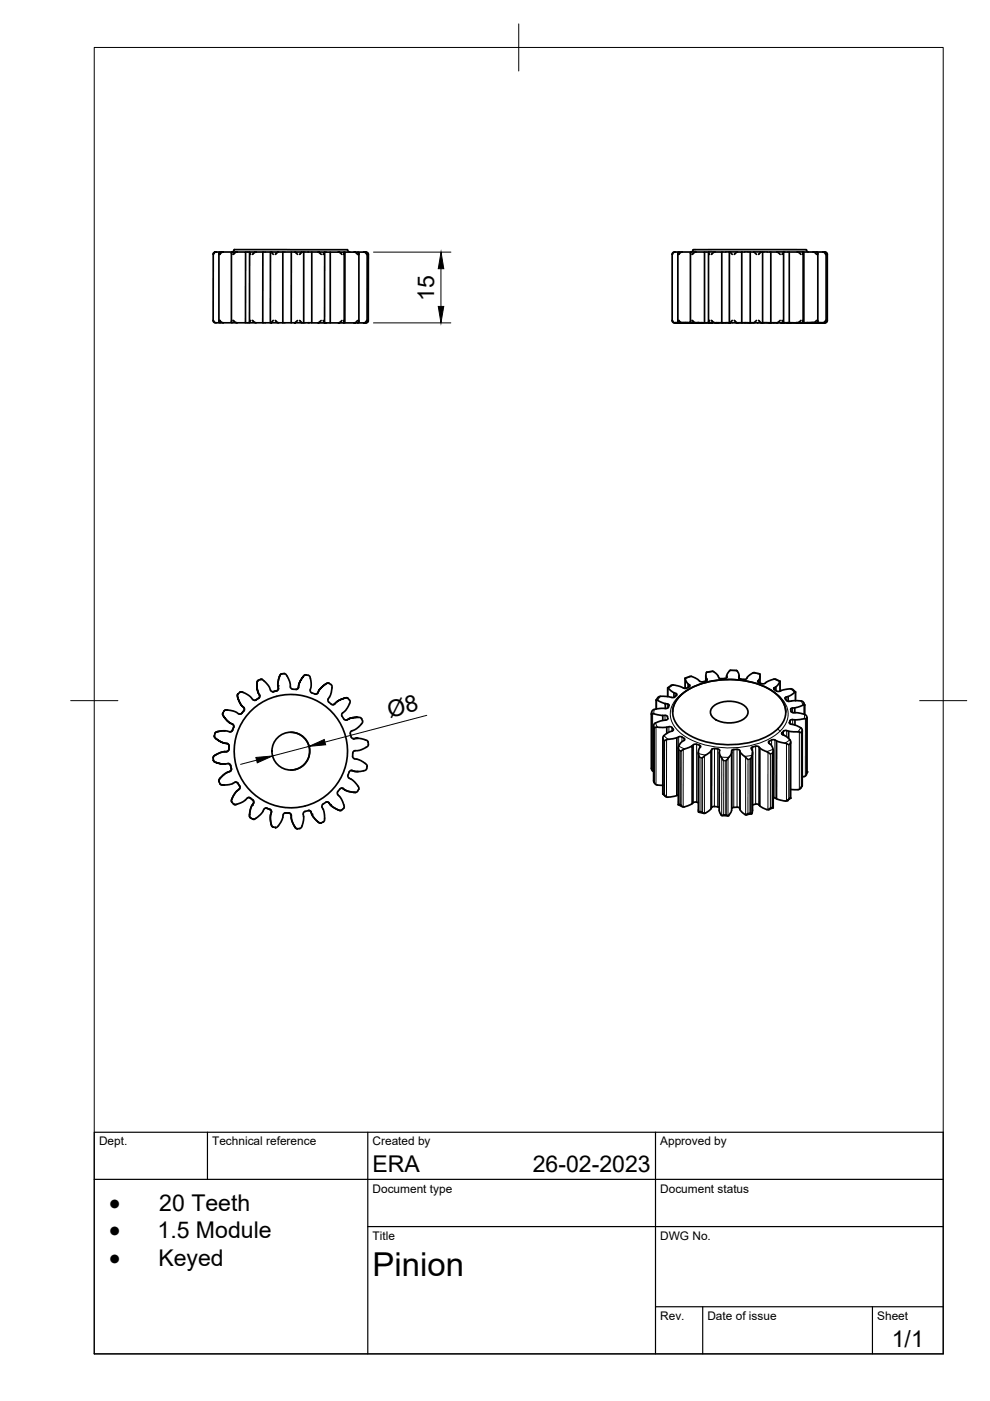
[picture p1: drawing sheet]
<svg xmlns="http://www.w3.org/2000/svg" width="210mm" height="297mm" viewBox="0 0 210 297" stroke-linecap="round" stroke-linejoin="round" font-family="sans-serif">
<!-- layer: Visible -->
<g fill="none" stroke="#000" stroke-width=".36">
<path d="M45.2 53.9a.44 .44 0 0 1 .5-.5h.1l-.4 .2-.1 .3M45.2 53.9v14.1l.4 .4h1.1M45.8 53.4h.9M46.4 53.7v14.4M46.5 53.9a.33 .33 0 0 1 .2-.5h.6l-.3 .1-.3 .4M47.3 53.4h1.9M49.1 53.6v14.6M49.2 53.4l.2-.1 .3-.4h11.1h12.9l.2 .5h.3M49.2 53.9a.28 .28 0 0 1-.2-.2 .28 .28 0 0 1 .2-.3h1.1l-.4 .2-.4 .3M50.3 53.4h1.8l-.1 15h-1.8M52.1 53.4h.8M52.9 53.5v14.9"/>
<path d="M53.1 53.9l-.2-.5h1.4l-.7 .5M54.3 53.4h1.4v15h-1.4M55.7 53.4h1.8M57.3 53.4v15M57.9 53.9l-.4-.5h1.5l-.6 .5M59 53.4h1v15h-1M60 53.4h2.5M61.8 53.4l-.1 15M63.1 53.9l-.6-.5h1.6l-.6 .5M64.1 53.4h.3M64.4 53.4h.9M64.4 53.4v15"/>
<path d="M65.3 53.4h.1M65.4 53.4h2M66.1 53.4v15M68.1 53.9l-.7-.5 1.4 .1-.3 .4M68.8 53.5h2.9M68.8 53.5v15M70 53.5v15M72.5 53.9l-.8-.4h1.2l-.1 .4M72.9 53.5h2.2M73 53.6v14.7M73.1 53.5v15M75.8 54l-.3-.4-.4-.1h.8a.29 .29 0 0 1 .2 .2 .29 .29 0 0 1-.1 .3"/>
<path d="M75.9 53.5h1.2M76.1 53.7v14.5M77.4 53.5h.5l.2 .4v14.2l-.2 .3-.5 .1M77.9 53.9l-.1 .1M77.9 53.9l-.2-.4h-.6l.5 .1 .1 .4M77.9 53.9l-.1 14.2M142.5 53.9v14.1M143.1 53.4l-.4 .1-.1 .4 .3-.4 1.1-.1M143.7 53.7v14.4M144.7 53.4l-.4 .2-.3 .3M144.7 53.4h1.8M144.7 53.4h-.7a.33 .33 0 0 0-.2 .5"/>
<path d="M146.4 53.6v14.6M146.5 53.4l-.1 .1 .1 .4M147.6 53.4h-1.1M147.6 53.4h1.8v15h-1.2a1.21 1.21 0 0 1-1.4-.5M147.6 53.4l-.4 .2-.4 .3M149.4 53.4h.3M149.7 53.4h.5M150.2 53.5v14.9M151.6 53.4h1.4v15h-1.5l-.6-.5M151.6 53.4l-.7 .5M151.6 53.4h-1.4l.3 .5M154.6 53.4h-1.6"/>
<path d="M154.8 53.4l.5 .5M154.8 53.4h-.2v15h-.1M156.4 53.4h.9v15h-1l-.6-.5M156.4 53.4l-.7 .5M156.4 53.4h-1.6M157.3 53.4h.1M159.1 53.4h-1.7M159.1 53.4h.7M159.1 53.4v15M159.8 53.4l.6 .5M159.8 53.4h1.6M161.4 53.4l-.6 .5"/>
<path d="M161.4 53.4h.3v15M161.7 53.4h3M163.4 53.4v15M164.7 53.4l.7 .5M164.7 53.4h1.4M166.1 53.4l-.3 .5M166.1 53.4v15M166.1 53.4h1M167 53.4h2M167.3 53.4v15M169 53.4l.8 .5M169 53.4h1.2"/>
<path d="M170.2 53.4l.1 .2-.2 .3M170.2 53.4h2.2M170.3 53.6v14.7M170.4 53.4v15M171 52.9l.1 .4 .3 .1M171 52.9h-24l-.2 .4-.3 .1M172.4 53.4l.4 .2 .3 .3M172.4 53.4h.8a.3 .3 0 0 1 .1 .5M173.2 53.4h.2a1.65 1.65 0 0 1 1.5 .2l.1 .3M173.4 53.7v14.5M174.4 53.4l.6 .1 .2 .4M174.8 53.4l.4 .1 .2 .3v14.2l-.2 .4h-.3"/>
<path d="M175.2 53.9h-.1M175.2 53.8v14.2M45.3 67.9l.2 .4 .3 .1M46.4 67.9a.33 .33 0 0 0 .3 .5h.6M46.6 67.9l.3 .4 .4 .1M47.3 68.4h1.9M49.2 67.9l-.1 .3 .1 .2h1M49.5 67.9l.7 .5M52 68.4h.9M53.1 67.9l-.2 .5h1.4M53.5 67.9l.8 .5M55.7 68.4h1.8"/>
<path d="M57.9 67.9l-.4 .5h1.5M58.4 67.9l.6 .5M60 68.4h2.5M63.1 68l-.6 .4h1.6M63.5 68l.6 .4M64.1 68.4h.3M64.4 68.4l3 .1M68.1 68l-.7 .5h1.4M68.5 68l.3 .5M68.8 68.5h2.9M72.5 68l-.8 .5h1.2M72.8 68l.2 .3-.1 .2"/>
<path d="M72.9 68.5h2.2M75.8 68l-.3 .3-.4 .2h.8M75.9 68.5h1.2M76 68a.3 .3 0 0 1-.1 .5M77.7 68l-.2 .3-.4 .2h.3M77.8 68l-.1 .3-.3 .2M142.6 67.9v.1a.87 .87 0 0 0 1.2 .4h2.1h-2.2a.85 .85 0 0 1-1.1-.2zM143.1 68.4h.1M143.2 68.4l3.7 .1h-.7M143.8 67.9a.4 .4 0 0 0 .1 .5 .4 .4 0 0 0 .5 0h2h-.2M144 67.9v.1a1.13 1.13 0 0 0 1.4 .4h2.3M144.7 68.4h1.5"/>
<path d="M144.8 68.4h.8M145.5 68.5h2.4M146.2 68.4h-3M146.5 67.9l-.1 .2a.31 .31 0 0 0 .1 .4 .31 .31 0 0 0 .4-.1h1.3h-.5M147.7 68.5h.1M147.7 68.5h1.3M147.7 68.4h1.2M147.9 68.4l1.2 .1h-.1M148.9 68.5h2M149.4 68.4h.3M149.7 68.4h.7M150.4 68.4h.6"/>
<path d="M150.5 67.9l-.3 .5h.8M150.9 68.4l1.4 .1M151.8 68.5h.5M151.8 68.4h1.4M153 68.4h.2M153.2 68.5h1.5M154.6 68.4h.2zM154.7 68.4l1.6 .1M154.9 68.4h-1.6M155.3 67.9l-.5 .5M156.3 68.5h.3M156.6 68.4h1.5"/>
<path d="M157.3 68.4h.1M158.1 68.5h.8M159.1 68.4h-1.7M160.4 67.9l-.6 .5h-.7M160.6 68.4h-1.7M160.6 68.5h1M160.8 67.9l.5 .5h.4M161.6 68.4h3.1M163.1 68.5h.2h-.2M163.1 68.4v.1M163.1 68.4h-1.5h.1M163.4 68.4h-.3"/>
<path d="M163.4 68.4h1.3M164.7 68.5h1.6M165.4 67.9l-.7 .5M165.6 68.4h.2zM165.8 68.4h1.3M165.8 67.9l.3 .5M165.8 68.4h.3M166.9 68.5h.8M167 68.4h1.2M167 68.4l-.1 .1M167.7 68.4h-1.4M168.2 68.5h2.1"/>
<path d="M169 68.4h1.2M169 68.4h-.2h.1M169.8 67.9l-.7 .5h-2.1M170.1 67.9l.2 .3-.1 .2M170.2 68.4h-.4l1.6 .1M170.9 68.5h2.4M170.9 68.4h-.7M171 68.4h.3zM171.3 68.4h.4M171.4 68.5h.1M171.4 68.4h-1M171.6 68.4h2.3"/>
<path d="M171.6 68.4h.1M171.8 68.4h-.2M171.8 68.4h3M171.8 68.4h.1M172.1 68.4h2.8M172.1 68.4h.1M172.5 68.4h-.4M172.8 68.4h2M173.1 67.9l-.7 .5h-3.5M173.3 67.9a.38 .38 0 0 1 0 .5 .38 .38 0 0 1-.5 0h-1.1M173.9 68.4h-.6M174.8 68.4h.1"/>
<path d="M175 67.9v.2a1.05 1.05 0 0 1-1.3 .3h-2.4M175.1 67.9a.39 .39 0 0 1-.3 .5M45.5 156v.3l.3 .4-.3-.4zM45.9 156.7l.9 .6 .8 .3-.8-.3zM46.2 155.1l-.4 .1-.2 .4M46.2 155.1l-.6 .3-.1 .6M47.2 151.2h.1M47.2 151.2v.4l.2 .3M47.4 151.9l.7 .8 .8 .6-.8-.6zM47.5 150.8l.3-.3h.6l1.1 .3 1.3 .6 .5-.2M47.5 150.8l-.2 .4M47.5 154.9l-1.3 .2"/>
<path d="M47.6 157.6h.5M47.9 150.5l-.4 .3M48.1 157.6l.3 .1 .2 .5M48.6 158.2l-.1 .4a.58 .58 0 0 1-.5 .7 .96 .96 0 0 0 .6-1.1M48.9 153.3l.4 .2M49.3 154.8l-.4 .3-1.1-.2-1.6 .2M49.3 154.8l-.5 .4M49.5 154.2l.1-.3-.3-.4 .2 .2 .1 .5M49.5 154.2l-.2 .6M49.6 154.2l-.3 .6M50.4 147.2v.7zM50.4 147.9l.4 1 .5 .8-.5-.9z"/>
<path d="M50.8 146.8l.5-.1 .6 .3 1.2 .7 .5 .6M50.8 146.8l-.3 .3M51.1 146.7l-.3 .1M51.2 151.2l-.3 .2M51.6 150l-.3-.3 .4 .3M51.7 150a.95 .95 0 0 1-.4 1.2M54.5 145v1l.3 .9-.3-1.1zM54.7 144.3l-.2 .3v.4M54.8 144.3l-.3 .2v.5M54.8 146.9l.3 .7-.2 .4M54.8 144.3h-.1M54.8 148l-.8 .5"/>
<path d="M54.9 148l-.4 .3a.57 .57 0 0 1-.9 0M55.2 144.1h.5l1.4 1.6a.91 .91 0 0 0 1.2 .9M55.2 144.1l-.4 .2M55.4 144l-.2 .1M58.3 146.6l-.5 .1M58.7 146.5l-.4 .1M59 145.9a.62 .62 0 0 1-.7 .7M59.2 143.5l-.3 1.3 .1 1.1-.1-1.2zM59.7 142.9l-.3 .2-.1 .4M60.2 142.8l-.4 .1M60.2 142.8h.1M60.2 142.8l.5 .2 .5 1 .3 .8 .1 .8"/>
<path d="M61.6 145.6a.96 .96 0 0 0 1.2 .6M61.7 155.3a4 4 0 0 1 3.9 4 4 4 0 0 1-3.9 4M62.7 146.2l.5-.2 .1-.3-.3 .4-.2 .1M63.3 145.3v.4M64.3 143.5l.5-.4 .7 .1 .2 .2 .3 1.4-.2 1.5M64.3 143.5l-.7 .9-.3 .9 .4-1zM64.8 143.1l-.5 .4M64.8 143.1h.1M65.8 146.3a1.05 1.05 0 0 0 1.2 .9l.4-.3M67.4 146.9l-.5 .3M67.6 146.5l-.2 .4M68 145.9l1-.8-1.4 1.4z"/>
<path d="M69 145.1l.3-.2h.4l.5 .2 .2 .4-.3 1.7-.5 1M69.5 144.8l-.5 .3M69.6 148.2a1.04 1.04 0 0 0 .9 1.2l.4-.1M70.9 149.3l-.3 .1M71.2 148.9l-.3 .4M71.3 148.9l.9-.6 .8-.3zM73 148h.7l.5 .7-.4 1.1-.6 .9a.94 .94 0 0 0-.7 .8 .94 .94 0 0 0 .4 .9l.4 .3 .3-.1-.3 .1M73.4 147.9l-.4 .1M74 152.4l-.4 .2 .4-.2M74.6 155a1.05 1.05 0 0 0 0 1.5l.4 .1M75.3 159.2h-.1a1.07 1.07 0 0 0-.2 1.6l.2 .1M75.5 156.5l-.6 .1"/>
<path d="M75.7 152.1l-1.7 .3 .8-.2 1.5-.1 .3 .2 .3 .6-.1 .4-.8 .9-1.4 .8M75.7 152.1h.1M75.8 156.5h-.3l1.1 .1 1.3 .4 .2 .4v.6l-.3 .4-1.1 .5-1.4 .3M138.1 151.4l.3-.1 2.1 .4v1M138.1 151.4v11.5l.2 .5 .3 .2M138.6 153.9v11.7l.2 .4M138.7 154.3l.5-.1h2.2v1.3M138.7 154.3v.1M140.5 151.7h.5M140.5 156.5v11.8M140.9 157l.6-.2 2-.4v12.3l-1 .2a1.2 1.2 0 0 1-1.5-.2l-.2-.2M141 151.7l.5 .2 .1 .6-.4 .2"/>
<path d="M141.1 150.2v-1l-1.9-.8-.1 1.9M141.1 149.2l.8 .2-.2 .6M141.2 152.7l-1.8 .4a.82 .82 0 0 0-.8 1M141.6 145.8l.9 .9 .8 .3M141.6 145.8v1.9M141.7 150a1 1 0 0 1-1.1 .2l-1.2 .1a1.11 1.11 0 0 0-1.2 .7l-.1 .4M141.8 154.1l-.4 .1M141.8 154.1a.77 .77 0 0 1 .9 .8l-1.1 .4-.9 .7-.2 .3 .1 .5M142.6 151a5.7 5.7 0 0 1 3.1-4.6 18.5 18.5 0 0 1 17.9 0 5.7 5.7 0 0 1 3 4.6M142.9 146.9v1M143.1 147.8l-.4 .1-2.1-.3a1.23 1.23 0 0 0-1.5 .8M143.3 147l.2 .3-.4 .5"/>
<path d="M143.8 158.5v12.1M143.9 156.2l-.4 .2M143.9 156.2a1.17 1.17 0 0 1 1.3 .6l-.1 .2M144.3 147.5a15.1 15.1 0 0 1 10.8-3.4 14.9 14.9 0 0 1 10 3.5 4.5 4.5 0 0 1-.1 6.9 15.1 15.1 0 0 1-10.8 3.4 14.9 14.9 0 0 1-10-3.5 4.5 4.5 0 0 1 .1-6.9zM144.4 159.2l2.3-1.1v12.3l-.9 .5a.94 .94 0 0 1-1.5-.2M145.1 157l-.6 .3-.4 .6-.3 .5 .2 .7M145.3 143.8l.2 .6 .4 .6v.7M145.3 143.8a2.32 2.32 0 0 1 2.8 .4l.2 .2M145.3 143.8v2.2M145.9 145l.4 .3a1.32 1.32 0 0 1-2 .3l-.7-.2a1.54 1.54 0 0 0-2 .4M147.7 157.8a.83 .83 0 0 0-1 .3M147.7 157.8l.9 .4-.4 .6-.1 .6v.8l.3 .4"/>
<path d="M148.1 159.5v12.3a.21 .21 0 0 0 0 .4 .21 .21 0 0 0 .3-.2M149.6 144.4l-.8 .2-.5-.2M149.6 143.3v1.1M149.8 143.8l.1 .4-.3 .2M150.9 158.9l-.2 .3M150.9 158.9a1.36 1.36 0 0 1 1.7 .2M151.2 149.8a5.8 5.8 0 0 1 6.8 0 1.65 1.65 0 0 1-.6 2.8 6 6 0 0 1-6.2-.4 1.53 1.53 0 0 1 0-2.4zM152.5 159.5v12.3l.3 .9a.33 .33 0 0 0 .3 .2 .33 .33 0 0 0 .3-.2M152.6 159.1v1l.9 1.2M153.6 143.9h-.2a.92 .92 0 0 1-1.3-.8l-.9-.8-1.4 .2-.2 .7 .2 1.2M155.1 159.2v.3M155.1 159.5v12.3l-.3 .7a.5 .5 0 0 1-.3 .4 .5 .5 0 0 1-.6-.2"/>
<path d="M155.1 159.5l-.2 .6-1 1.2M156.3 158.9l-.9 .1-.3 .2M156.3 158.9a.67 .67 0 0 1 .7 .6l1.6 1.5M156.6 143.6v-.7l-.4-.8h-1.3l-.7 .8-.2 .8-.4 .2M156.7 143.6l.1 .3 .9 .2M156.7 143.4v.4M156.7 143.3v.6M156.9 159.4v12.3M157.7 144a.74 .74 0 0 0 .9-.5l1.1-.9 1.4 .3v.8l-.4 .8 .2 .3M159.3 158.8l.3 .9-.3 .9-.3 .4M159.6 159.5l-.1 12.6a.29 .29 0 0 1-.1 .4 .29 .29 0 0 1-.4-.1M160.9 158.3a1.57 1.57 0 0 0-1.6 .3v.1"/>
<path d="M160.9 158.4l.8 .6 1.6 .9M160.9 144.2v.6M160.9 144.8l.9 .2 .4-.1M161.1 158.6v12.3M161.1 143.3v1.6M163 157.6l.6 .4 .2 .6 .2 .6-.3 .5M163 157.5l-.1-.1 .1-.2a1.39 1.39 0 0 1 2 0l1.6 .4 .6 .3M164 159.2l-.1 12.1M164.5 145.6v.8M164.7 157.1l-.1 12.3M165.4 144.4l-.5 .9-.9 .7a1.29 1.29 0 0 0 2 .3l.6-.1a1.57 1.57 0 0 1 2.1 .5M165.4 144.4a2.37 2.37 0 0 0-2.9 .2l-.3 .3"/>
<path d="M165.4 144.4v2.1M165.8 155.4v.2l.1 .1M165.8 155.4h.1M165.9 155.8l.9 .4 .6 .6 .2 .4-.1 .5M166.1 155l-.3 .4M166.1 155h.1M166.1 155a1 1 0 0 1 1.2 .1l2.1 .1 .5 .2M167.1 147.7v1M167.2 155v1.6M167.6 157.3v11.9M167.7 150.8l.5 .3M168.1 150.1l-.5 .2 .1 .5"/>
<path d="M168.2 151.1h.9l1.5 .4M168.5 150.1v1M168.6 152.6v1.1M168.7 146.7l-1.2 .8-1 .4a.87 .87 0 0 0 .5 .8 .87 .87 0 0 0 .9-.1h1.1a1.24 1.24 0 0 1 1.6 .9M168.7 146.7v1.9M170.1 154.9v11.7M170.6 151.5l.3 .2 .2 .5M170.6 149.5l-2.6 .6M170.6 149.5v2M171.1 152.5l-.5-.2-1.7 .3h-.8a.54 .54 0 0 0-.6 .3 .54 .54 0 0 0 .2 .7l1.5 .4a.92 .92 0 0 1 .9 1.1M171.1 152.2l-.1 11.8M45.2 160.7l.1 .4"/>
<path d="M45.3 161.2l.1 .3 .4 .2M45.3 160.3l1.7-.8 1-.1-.9 .1-1 .3-.7 .5-.2 .4zM46.6 166.1l.3 .3h.4h-.4zM46.7 165l-.3 .5 .2 .6M46.7 165l-.2 .3v.4M47.3 166.4h.3M47.5 162l-1.7-.3 1.3 .3 1.5-.1 .3 .4M48.3 163.7h.1M48.4 161.9l.5 .4M48.9 162.3l.1 .4a.56 .56 0 0 1-.3 .9l-1 .4-1 1M48.9 162.3l.2 .6M49.7 165.9l-.7 .4-1.7 .1"/>
<path d="M49.8 165.9l.3-.1 .3 .3M50 165.8l.4 .3M50.3 167.6h.1M50.4 166.1l.3 .4a.59 .59 0 0 1 0 .9l-.7 .6-.8 1.4-.1 .4 .4 .6M50.4 166.1l.3 .4a.57 .57 0 0 1 0 .8M52.8 169.1l.3 .1M53.1 169.2l.5 .4M53.1 169.2h-.6l-.9 .7-1.1 .5-.5 .2-.5-.2 .3 .2M53.6 173.7h.1M53.6 173.7h.2M53.6 169.7l.2 .4-.7 1.5-.2 1.4 .1 .3 .5 .3M53.6 169.7l.2 .2-.1 .4"/>
<path d="M56.4 171.3l.8 .3M57.2 171.6l.3 .4v.2M57.2 171.6l-.8-.3-.3 .1-.9 1.3-1.2 1h-.4M57.2 171.6l.4 .4v.2M57.4 172.7h.1M57.5 174.7l.2 .5 .7 .2M57.5 172.3l-.2 .9 .2 1.5-.2-1.6zM58.4 175.5h.1M60 172.8l-.4 1.4-.7 1-.5 .3M60.5 172.3h.1M60.6 172.3l.7 .1M60.6 172.3l-.4 .1-.2 .4"/>
<path d="M61.3 172.4l.2 .1 .2 .4M61.3 172.4l.2 .1 .3 .4M61.7 172.9l.1 .8 .3 .9 .5 .9 .5 .2M61.7 173.4h.1M61.8 172.9v.7l.4 1.1 .5 .8 .4 .2M64.7 172l-.4 .4 .1 1.4-.4 1.4-.2 .4-.7 .1M64.7 172h.1M65.4 171.9l-.7 .1M65.4 171.9h.1M65.4 171.9l.4 .1 .2 .2M65.5 171.8l.5 .4M66 172.2l.4 1 1 1"/>
<path d="M67.4 174.2l.5 .3M68.3 171.2l.4 1 .1 1.8-.2 .3-.7 .2-.5-.3M69.3 170l.5 .2a.96 .96 0 0 0-1.1 0 .96 .96 0 0 0-.4 1M69.7 170.2l.9 .9 1.1 .6M71.6 168.5l.8 .9 .6 1.5-.1 .5-.5 .4-.7-.1M71.7 171.7l.4 .1M72.4 167.1l1.2 .6 1.5 .3M72.8 167.2a.96 .96 0 0 0-1.1 1.3M73.1 167.5h.1M74 165l1.1 .7 1 1.2v.5l-.3 .4-.3 .2h-.4M74.5 163.4h.1M74.6 163.4l1.2 .2"/>
<path d="M74.6 163.4h-.1a1.12 1.12 0 0 0-.7 1.4l.2 .2M75.1 168h.3M75.1 163.5h.1M75.2 160.9l1.1 .2 .7 .5 .7 .5 .2 .4-.2 .7-.4 .2-1.8 .2-.8-.2M75.4 168h.1M138.7 165.8a.94 .94 0 0 0 1.2 .7h.6M140.5 168.3l.6 .6M140.6 168.3h-.1M143.8 170.6l.9 .5M143.8 168.5l-.3 .2M144 170.5l-.2 .1M147 170.2l-.3 .2"/>
<path d="M147.7 170.1l-.7 .1M147.7 170.1l.4 .1M148.1 172.2l1.2 .3M148.8 160.7l1.9-1.5v12.3l-.5 .5a.82 .82 0 0 1-1.2 .3l-.2-.1M150.9 171.2l-.2 .3M152.2 171.1l.3 .1M152.2 171.1a1.2 1.2 0 0 0-1.3 .1M153.1 172.9l1.2 .1M155.1 171.4l.1-.1a1.83 1.83 0 0 1 1.6 .1l.6 .9a.83 .83 0 0 0 .9 .4l.3-.2M159.4 172.6l-1.3 .1M159.6 170.6a1.52 1.52 0 0 1 1.9 .5l.4 .3a.93 .93 0 0 0 1.3 0l.1-.1M159.6 170.7h.1"/>
<path d="M163.7 171.2l.2 .1M163.9 171.3l-1 .3M163.9 169.1l1.7 .6a1.14 1.14 0 0 0 1.6-.2v-.1M167.5 169.1l.1 .1-.7 .5M169.9 166.8a.73 .73 0 0 1-.7 .6h-1.6M170.1 166.6h.1M170.1 166.6l-.4 .5M171 163.9a.71 .71 0 0 1-.5 .7l-.4 .1"/>
<circle cx="61.7" cy="159.3" r="12"/>
<circle cx="61.7" cy="159.3" r="4"/>
</g>
<g fill="#000">
<circle cx="166.1" cy="53.4" r=".18"/>
<circle cx="65.3" cy="68.4" r=".18"/>
<circle cx="68.8" cy="68.5" r=".18"/>
<circle cx="145.1" cy="68.4" r=".18"/>
<circle cx="151.8" cy="68.5" r=".18"/>
<circle cx="156.2" cy="68.5" r=".18"/>
<circle cx="163.2" cy="68.5" r=".18"/>
<circle cx="163.3" cy="68.5" r=".18"/>
<circle cx="167.2" cy="68.5" r=".18"/>
<circle cx="167.7" cy="68.5" r=".18"/>
<circle cx="170.3" cy="68.5" r=".18"/>
<circle cx="172.3" cy="68.4" r=".18"/>
<circle cx="172.4" cy="68.4" r=".18"/>
<circle cx="173.1" cy="68.4" r=".18"/>
<circle cx="47.5" cy="154.9" r=".18"/>
<circle cx="47.5" cy="159.4" r=".18"/>
<circle cx="47.9" cy="150.5" r=".18"/>
<circle cx="51.1" cy="146.7" r=".18"/>
<circle cx="55.4" cy="144" r=".18"/>
<circle cx="58.9" cy="145.4" r=".18"/>
<circle cx="69.5" cy="144.8" r=".18"/>
<circle cx="73.4" cy="147.9" r=".18"/>
<circle cx="75.8" cy="156.5" r=".18"/>
<circle cx="47.5" cy="162" r=".18"/>
<circle cx="49.8" cy="170.6" r=".18"/>
<circle cx="53.4" cy="170.7" r=".18"/>
<circle cx="53.8" cy="173.7" r=".18"/>
<circle cx="66.1" cy="172.6" r=".18"/>
<circle cx="67.9" cy="174.5" r=".18"/>
<circle cx="70" cy="170.6" r=".18"/>
<circle cx="72.1" cy="171.8" r=".18"/>
<circle cx="75.8" cy="163.6" r=".18"/>
<circle cx="154.3" cy="173" r=".18"/>
<circle cx="158.1" cy="172.7" r=".18"/>
<circle cx="162.9" cy="171.6" r=".18"/>
<circle cx="166.9" cy="169.7" r=".18"/>
<circle cx="171.1" cy="163.7" r=".18"/>
</g>
<!-- layer: Visible Narrow -->
<g fill="none" stroke="#000" stroke-width=".21">
<path d="M138.1 151.4v11.5M138.4 151.3v12.2M138.7 150.4l-.1 .9M139 153.3l.4 .9M139.1 154.2v12.2M139.2 148.4v1.9M140 147.6l-.6 .9M140.8 156l.8 .7M140.9 157v11.6M141 151.7v1M141.3 156.8v12.2M141.5 149.3v.9"/>
<path d="M141.5 151.9v.6M141.6 152.3v.1M141.6 145.8v1.9M141.8 154.1v1.1M142.5 154.2v.8M142.7 145.2l-1 .7M142.7 154.6v.3M143.3 147v.6M143.8 147.7l.2 .1M143.9 156.2v2l1.2 .6M144 159.1l.4 .1-.1 11.5-.3-.2zM144.4 159.2v11.6"/>
<path d="M144.6 156.3v1M144.9 158.9l-.1 12.2M145.1 156.6v.4M145.3 143.8v2.2M145.9 146.2a7 7 0 0 0-3.8 4.9 6 6 0 0 0 3.8 5.4 19.6 19.6 0 0 0 17.8-.2l1.7-1.3M146.2 145.2v.4M146.6 143.4l-1.3 .5M147 157.9v12.3M147.7 157.8v12.3M148.1 159.8l1.5 .3M148.3 158v.7M149.9 144v.2"/>
<path d="M150.9 158.9v12.3M150.9 158.9v12.2M151.3 142.4l-1.5 .2M151.5 158.7v12.3M152.2 158.8v12.3M154.1 143.6h.1M154.7 142.2h1.6M155.2 159.1v12.2M155.6 158.9v12.3M156.3 158.9v12.3M156.6 143.6v.1M156.8 159.1v12.3"/>
<path d="M159.3 158.5v.3M159.6 158.4v12.3M159.7 142.7l1.4 .3M160.2 158.2v12.3M160.7 144.4v.2M160.9 158.4v12.2M162.8 159.5v12.2M163 157.2v.3M163.1 157.2v.4M163.3 146.2a6.3 6.3 0 0 1 3.8 5.5 5.2 5.2 0 0 1-1.7 3.3M163.6 156.9v1.2M163.8 159.6v11.6"/>
<path d="M163.9 158.9l-1.3 .5M164.1 145.9v.3M164.1 144l1.2 .6M164.2 145.8v.4M164.3 156.9v12.3M165 154.5l.4 .5M165.4 144.5v2M165.8 155.4v.3M166.1 155v.9M166.5 147.9v.3M166.7 147.8v.6M166.8 157.7v12.1"/>
<path d="M166.8 154.9v1.3M167.3 153.2v.1M167.5 156.8l-1 .7M167.5 152.8v.7M167.5 157.7v11.4M167.5 157.7l-.2 .2-.1 11.5 .3-.3M167.6 152.7v.8M167.6 157.6v11.6M167.6 146l.9 .8M167.7 150.2v.6M168 150.1v1M168.1 152.6v1"/>
<path d="M168.6 146.7v1.9M169.5 155.2v12.2M169.8 154.3l-.6 .8M169.9 148.6l.4 .9M170.1 155v11.6M170.5 149.4v2M170.6 151.4l-.1 1M170.8 152.4v12.1M171.1 152.5l-.1 11.4M171.1 152.5v-.3v11.5M138.6 165.6v-11.5l.1 .2v11.6M138.6 165.5l.1 .3"/>
<path d="M140.6 168.3v-11.5l.3 .2-.1 11.5M140.6 168.3l.3 .2M148.1 160v12.2M148.9 172.1l-.5-.1v-11.4l.5 .1-.1 11.5M148.9 160.7v11.5M149.4 160.3v12.2M152.9 160.5l1.6 .1M153 160.7v12.2M153.4 172.7l.1-11.4h.4v11.4M153.5 172.7h.4M154 161.2v11.6M154.3 160.8v12.2"/>
<path d="M158.1 160.6v12.1M159 161v11.4M159 161h-.4v11.5M159 172.4h-.4M159.1 160.9v11.6M159.4 160.4v12.1M159.4 160.1l-1.5 .3M163.4 171.3l.3-.1v-11.5l-.3 .2-.1 11.4M170.1 166.6l-.2 .2v-11.4l.2-.3v11.5M171.1 163.6v.3"/>
</g>
<!-- layer: TITLEBLOCK -->
<path d="M20 240.1h180v46.9h-180zM20 250h180M44 240.1v9.9M78 240.1v46.9M139 240.1v46.9M78 260.1h122M139 277.1h61M149 277.1v9.9M185 277.1v9.9" fill="none" stroke="#000" stroke-width=".25"/>
<!-- layer: BORDER -->
<path d="M20 10.1h180v276.9h-180zM110 5.1v10M15 148.6h10M195 148.6h10" fill="none" stroke="#000" stroke-width=".21"/>
<!-- layer: FD_Dimensions -->
<path d="M79.2 53.5h16.4M93.5 57v8M79.2 68.5h16.4M65.5 158.2l-7.7 2.1M90.5 151.7l-21.6 5.6M54.4 161.2l-3.4 .9" fill="none" stroke="#000" stroke-width=".21"/>
<path d="M93.5 53.5l.6 3.5h-1.2zM92.9 65h1.2l-.6 3.5zM65.5 158.2l3.2-1.4 .3 1.1zM54.3 160.6l3.5-.3-3.3 1.4z" fill="#000" stroke="#000" stroke-width=".21"/>
<text font-size="7" x="79" y="270.6">Pinion</text>
<g font-size="5.2">
<text x="23.2" y="256.7">·</text>
<text x="23.2" y="262.5">·</text>
<text x="23.2" y="268.4">·</text>
</g>
<g font-size="4.9">
<text x="92" y="63.8" transform="rotate(-90 92 63.8)">15</text>
<text x="82.6" y="152.1" transform="rotate(-15 82.6 152.1)">Ø8</text>
<text x="79" y="248.5">ERA</text>
<text x="113" y="248.5">26-02-2023</text>
<text x="33.8" y="256.7">20 Teeth</text>
<text x="33.4" y="262.5">1.5 Module</text>
<text x="33.6" y="268.4">Keyed</text>
<text x="189.1" y="285.7">1/1</text>
</g>
<g font-size="2.5">
<text x="21" y="242.9">Dept.</text>
<text x="45" y="242.9">Technical reference</text>
<text x="79" y="242.9">Created by</text>
<text x="140" y="242.9">Approved by</text>
<text x="79" y="252.8">Document type</text>
<text x="140" y="252.8">Document status</text>
<text x="79" y="262.9">Title</text>
<text x="140" y="262.9">DWG No.</text>
<text x="140" y="279.9">Rev.</text>
<text x="150" y="279.9">Date of issue</text>
<text x="186" y="279.9">Sheet</text>
</g>
</svg>
